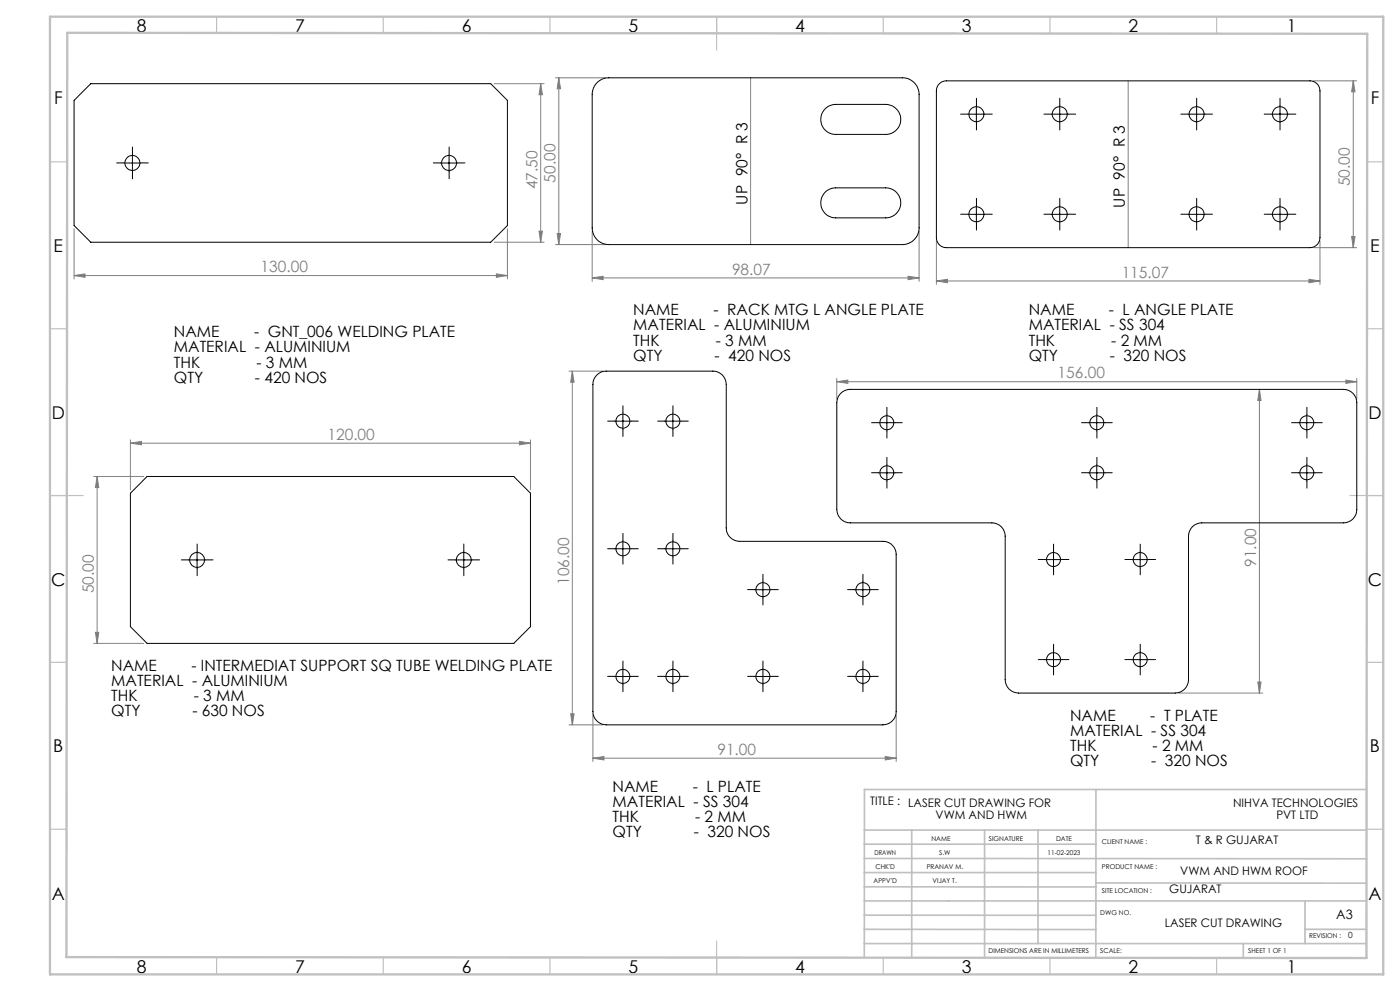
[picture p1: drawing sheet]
<svg xmlns="http://www.w3.org/2000/svg" width="420mm" height="297mm" viewBox="0 0 420 297" stroke-linecap="round" stroke-linejoin="round" font-family="sans-serif">
<g fill="none" stroke="#808080" stroke-width=".3">
<path d="M148.2 25.1h15M162.2 25.1l.5 3.3h-1zM162.2 25.1v47.5M166.7 23.3h14.9M167.6 23.3l.6 3.3h-1.1zM167.6 23.3v50M225.2 23.3v50M338.5 24.2v50M394 24.2h13M406 24.2l.5 3.3h-1zM406 24.2v50M22.2 68.6v15"/>
<path d="M148.2 72.6h15M152.2 68.6v15M161.7 69.3h1l-.5 3.3zM166.7 73.3h14.9M167.1 70h1.1l-.6 3.3zM177.7 69.3v15M275.7 69.3v15M280.9 72.2v13M394 74.2h13M396 72.2v13M405.5 70.9h1l-.5 3.3zM22.2 82.6l3.3-.5v1z"/>
<path d="M22.2 82.6h130M148.9 82.1l3.3 .5-3.3 .5zM177.7 83.3l3.2-.5v1zM177.7 83.3h98M272.4 82.8l3.3 .5-3.3 .5zM280.9 84.2l3.3-.5v1zM280.9 84.2h115.1M392.7 83.7l3.3 .5-3.3 .5zM170.7 111.2h10.2M171.7 111.2l.5 3.3h-1zM171.7 111.2v106M251 114.4l3.4-.5v1z"/>
<path d="M251 113.4v6.3M251 114.4h156M377.8 116.7l.5 3.3h-1zM377.8 116.7v91M403.8 113.9l3.2 .5-3.2 .5zM407 113.4v6.3M39.1 132.8l3.3-.5v1zM39.1 131.8v15M39.1 132.8h120M155.8 132.3l3.3 .5-3.3 .5zM159.1 131.8v15M28.1 142.8h15"/>
<path d="M29.1 142.8l.5 3.3h-1zM29.1 142.8v50M28.1 192.8h15M28.6 189.5h1l-.5 3.3zM170.7 217.2h10.2M171.2 213.9h1l-.5 3.3zM177.9 214.2v14M268.9 214.2v14M353.6 207.7h25.2M377.3 204.4h1l-.5 3.3zM177.9 227.2l3.3-.5v1zM177.9 227.2h91"/>
<path d="M265.6 226.7l3.3 .5-3.3 .5z"/>
</g>
<g fill="none" stroke="#000" stroke-width=".3" stroke-dasharray="15.2 1.3 1.3 1.3">
<path d="M290.4 34.2h-2.2M292.9 31.7v-2.2M292.9 36.7v2.3M295.4 34.2h2.3M315.4 34.2h-2.2M317.9 31.7v-2.2M317.9 36.7v2.3M320.4 34.2h2.3M356.5 34.2h-2.2M359 31.7v-2.2M359 36.7v2.3M361.5 34.2h2.3"/>
<path d="M381.5 34.2h-2.2M384 31.7v-2.2M384 36.7v2.3M386.5 34.2h2.3M37.2 48.8h-2.2M39.7 46.3v-2.2M39.7 51.3v2.3M42.2 48.8h2.3M132.2 48.8h-2.2M134.7 46.3v-2.2M134.7 51.3v2.3M137.2 48.8h2.3"/>
<path d="M290.4 64.2h-2.2M292.9 61.7v-2.2M292.9 66.7v2.3M295.4 64.2h2.3M315.4 64.2h-2.2M317.9 61.7v-2.2M317.9 66.7v2.3M320.4 64.2h2.3M356.5 64.2h-2.2M359 61.7v-2.2M359 66.7v2.3M361.5 64.2h2.3"/>
<path d="M381.5 64.2h-2.2M384 61.7v-2.2M384 66.7v2.3M386.5 64.2h2.3M184.4 126.2h-2.1M186.9 123.7v-2.1M186.9 128.7v2.1M189.4 126.2h2.1M199.4 126.2h-2.1M201.9 123.7v-2.1M201.9 128.7v2.1M204.4 126.2h2.1"/>
<path d="M263.6 126.7h-2.1M266.1 139.2v-2.1M266.1 124.2v-2.1M266.1 129.2v2.1M268.6 126.7h2.1M326.6 126.7h-2.1M329.1 139.2v-2.1M329.1 124.2v-2.1M329.1 129.2v2.1M331.6 126.7h2.1M389.6 126.7h-2.1M392.1 139.2v-2.1"/>
<path d="M392.1 124.2v-2.1M392.1 129.2v2.1M394.6 126.7h2.1M263.6 141.7h-2.1M266.1 144.2v2.1M268.6 141.7h2.1M326.6 141.7h-2.1M329.1 144.2v2.1M331.6 141.7h2.1M389.6 141.7h-2.1M392.1 144.2v2.1M394.6 141.7h2.1"/>
<path d="M56.6 167.8h-2.2M59.1 170.3v2.2M59.1 165.3v-2.3M61.6 167.8h2.3M136.6 167.8h-2.2M139.1 170.3v2.2M139.1 165.3v-2.3M141.6 167.8h2.3M184.4 164.5h-2.1M186.9 162v-2.1M186.9 167v2.1M189.4 164.5h2.1"/>
<path d="M199.4 164.5h-2.1M201.9 162v-2.1M201.9 167v2.1M204.4 164.5h2.1M226.4 176.7h-2.1M228.9 174.2v-2.1M228.9 179.2v2.1M231.4 176.7h2.1M256.4 176.7h-2.1M258.9 174.2v-2.1M258.9 179.2v2.1M261.4 176.7h2.1"/>
<path d="M313.6 167.7h-2.1M316.1 165.2v-2.1M316.1 170.2v2.1M318.6 167.7h2.1M339.6 167.7h-2.1M342.1 165.2v-2.1M342.1 170.2v2.1M344.6 167.7h2.1M313.6 197.7h-2.1M316.1 195.2v-2.1M318.6 197.7h2.1M339.6 197.7h-2.1"/>
<path d="M342.1 195.2v-2.1M344.6 197.7h2.1M184.4 202.7h-2.1M186.9 200.2v-2.1M186.9 205.2v2.1M189.4 202.7h2.1M199.4 202.7h-2.1M201.9 200.2v-2.1M201.9 205.2v2.1M204.4 202.7h2.1M226.4 202.7h-2.1M228.9 200.2v-2.1"/>
<path d="M228.9 205.2v2.1M231.4 202.7h2.1M256.4 202.7h-2.1M258.9 200.2v-2.1M258.9 205.2v2.1M261.4 202.7h2.1M316.1 200.2v2.1M342.1 200.2v2.1"/>
</g>
<g fill="none" stroke="#000" stroke-width=".3">
<path d="M290.4 34.2h5M292.9 31.7v5M315.4 34.2h5M317.9 31.7v5M356.5 34.2h5M359 31.7v5M381.5 34.2h5M384 31.7v5M37.2 48.9h5M39.7 46.4v4.9M132.2 48.9h5M134.7 46.4v4.9"/>
<path d="M290.4 64.2h5M292.9 61.7v5M315.4 64.2h5M317.9 61.7v5M356.5 64.2h5M359 61.7v5M381.5 64.2h5M384 61.7v5M184.4 126.2h5M186.9 123.7v5M199.4 126.2h5M201.9 123.7v5"/>
<path d="M263.6 126.7h5M266.1 124.2v5M266.1 139.2v5M326.6 126.7h4.9M329 124.2v5M329 139.2v5M389.5 126.7h5M392 124.2v5M392 139.2v5M263.6 141.7h5M326.6 141.7h4.9M389.5 141.7h5"/>
<path d="M56.6 167.8h5M59.1 165.3v5M136.6 167.8h5M139.1 165.3v5M184.4 164.5h5M186.9 162v5M199.4 164.5h5M201.9 162v5M226.4 176.7h5M228.9 174.2v5M256.4 176.7h5M258.9 174.2v5"/>
<path d="M313.5 167.7h5.1M316.1 165.2v5M339.5 167.7h5.1M342.1 165.2v5M313.5 197.7h5.1M316.1 195.2v5M339.5 197.7h5.1M342.1 195.2v5M184.4 202.7h5M186.9 200.2v5M199.4 202.7h5M201.9 200.2v5"/>
<path d="M226.4 202.7h5M228.9 200.2v5M256.4 202.7h5M258.9 200.2v5"/>
</g>
<g fill="none" stroke="#c0c0c0" stroke-width=".35">
<path d="M65 5v5M115 5v5M165 5v5M215 5v10M265 5v5M315 5v5M365 5v5M15 48.5h5M410 48.5h5M15 98.5h5M410 98.5h5M15 148.5h10"/>
<path d="M405 148.5h10M15 198.5h5M410 198.5h5M15 248.5h5M410 248.5h5M65 287v5M115 287v5M165 287v5M215 282v10M265 287v5M315 287v5M365 287v5"/>
</g>
<g fill="none" stroke="#c0c0c0" stroke-width=".5">
<path d="M328.8 236.6v50.5M410 236.6h-150.7v50.4M259.3 248.8h150.7M259.3 257.3l150.7 .1M259.3 253h69.5M273.5 248.8v38.2M295.4 248.8v38.2M311.4 248.8v34M259.3 265.8h69.5M259.3 261.5h69.5M259.3 278.5l69.5 .1M259.3 274.3h69.5"/>
<path d="M259.3 270h150.7M328.8 264.6l81.2 .1M391.5 278.5h18.5M391.5 270v12.8M259.3 282.8h150.7M373 282.8v4.2"/>
</g>
<path d="M15 5h400v287h-400zM20.2 9.8l390 .3-.3 277-390-.3z" fill="none" stroke="#c0c0c0" stroke-width=".7"/>
<g fill="#808080">
<path d="M22.2 82.6l3.3-.5v1zM148.9 82.1l3.3 .5-3.3 .5zM177.7 83.3l3.2-.5v1zM272.4 82.8l3.3 .5-3.3 .5zM251 114.4l3.4-.5v1zM403.8 113.9l3.2 .5-3.2 .5zM280.9 84.2l3.3-.5v1zM392.7 83.7l3.3 .5-3.3 .5z"/>
<path d="M177.9 227.2l3.3-.5v1zM265.6 226.7l3.3 .5-3.3 .5z"/>
<path d="M39.1 132.8l3.3-.5v1zM155.8 132.3l3.3 .5-3.3 .5z"/>
<path d="M171.2 213.9h1l-.5 3.3zM171.7 111.2l.5 3.3h-1z"/>
<path d="M162.2 25.1l.5 3.3h-1zM161.7 69.3h1l-.5 3.3zM167.6 23.3l.6 3.3h-1.1zM167.1 70h1.1l-.6 3.3zM377.8 116.7l.5 3.3h-1zM377.3 204.4h1l-.5 3.3zM406 24.2l.5 3.3h-1zM405.5 70.9h1l-.5 3.3z"/>
<path d="M29.1 142.8l.5 3.3h-1zM28.6 189.5h1l-.5 3.3z"/>
</g>
<g fill="none" stroke="#000" stroke-width=".3">
<path d="M27.2 25.1h120l5 5v37.5l-5 5h-120l-5-5v-37.5zM179.1 24.8l1.6-1.1 2-.4h88a5 5 0 0 1 5 5v40a5.1 5.1 0 0 1-5 5h-88a5 5 0 0 1-5-5v-40l.3-1.9zM247.5 32.6l1-.7 1.6-.6h15.6a4.5 4.5 0 0 1 4.5 4.5 4.5 4.5 0 0 1-4.5 4.5h-15a4.5 4.5 0 0 1-4.1-2.8 4.5 4.5 0 0 1 .9-4.9zM281.6 25.3l.8-.7 1.5-.4h109.1a3 3 0 0 1 3 3v44a2.99 2.99 0 0 1-3 3h-109.1a2.99 2.99 0 0 1-3-3v-44l.2-1zM247.5 57.6l1-.7 1.6-.6h15.6a4.5 4.5 0 0 1 4.5 4.5 4.5 4.5 0 0 1-4.5 4.5h-15a4.5 4.5 0 0 1-4.1-2.8 4.5 4.5 0 0 1 .9-4.9zM179 112.4l1.6-1 1.3-.2h32a4 4 0 0 1 4 4v43a4 4 0 0 0 4 4h43a4 4 0 0 1 4 4v47a4 4 0 0 1-4 4h-83a4 4 0 0 1-4-4v-98l.1-1.2zM252.2 117.9a4.1 4.1 0 0 1 2.9-1.2h147.9a4 4 0 0 1 4 4v32a4 4 0 0 1-4 4h-42.5a4 4 0 0 0-3.9 4v43a4 4 0 0 1-4 4h-47.1a4 4 0 0 1-3.9-4v-43a4 4 0 0 0-4-4h-42.5a4 4 0 0 1-4.1-4v-32a4.1 4.1 0 0 1 1.2-2.8zM39.1 147.8l5-5h110l5 5v40l-5 5h-110l-5-5z"/>
<circle cx="292.9" cy="34.2" r="2.25"/>
<circle cx="317.9" cy="34.2" r="2.26"/>
<circle cx="359" cy="34.2" r="2.26"/>
<circle cx="384" cy="34.2" r="2.25"/>
<circle cx="39.7" cy="48.8" r="2.24"/>
<circle cx="134.7" cy="48.8" r="2.24"/>
<circle cx="292.9" cy="64.2" r="2.25"/>
<circle cx="317.9" cy="64.2" r="2.26"/>
<circle cx="359" cy="64.2" r="2.26"/>
<circle cx="384" cy="64.2" r="2.25"/>
<circle cx="186.9" cy="126.2" r="2.09"/>
<circle cx="201.9" cy="126.2" r="2.09"/>
<circle cx="266.1" cy="126.7" r="2.09"/>
<circle cx="329.1" cy="126.7" r="2.09"/>
<circle cx="392.1" cy="126.7" r="2.1"/>
<circle cx="266" cy="141.7" r="2.1"/>
<circle cx="329.1" cy="141.7" r="2.1"/>
<circle cx="392.1" cy="141.7" r="2.11"/>
<circle cx="59.1" cy="167.8" r="2.25"/>
<circle cx="139.1" cy="167.8" r="2.25"/>
<circle cx="186.9" cy="164.5" r="2.1"/>
<circle cx="201.9" cy="164.5" r="2.1"/>
<circle cx="228.9" cy="176.7" r="2.11"/>
<circle cx="258.9" cy="176.7" r="2.11"/>
<circle cx="316" cy="167.7" r="2.1"/>
<circle cx="342.1" cy="167.7" r="2.11"/>
<circle cx="316" cy="197.7" r="2.1"/>
<circle cx="342.1" cy="197.7" r="2.11"/>
<circle cx="186.9" cy="202.7" r="2.1"/>
<circle cx="201.9" cy="202.7" r="2.1"/>
<circle cx="228.9" cy="202.7" r="2.11"/>
<circle cx="258.9" cy="202.7" r="2.11"/>
</g>
<g font-size="5.3">
<text x="41" y="9.5">8</text>
<text x="88.5" y="9.5">7</text>
<text x="138.5" y="9.5">6</text>
<text x="188.5" y="9.5">5</text>
<text x="238.5" y="9.5">4</text>
<text x="288.5" y="9.5">3</text>
<text x="338.5" y="9.5">2</text>
<text x="386" y="9.5">1</text>
<text x="16.2" y="31.3">F</text>
<text x="411.2" y="31.3">F</text>
<text x="16.1" y="75.5">E</text>
<text x="411.1" y="75.5">E</text>
<text x="15.5" y="125.5">D</text>
<text x="410.5" y="125.5">D</text>
<text x="15.4" y="175.5">C</text>
<text x="410.4" y="175.5">C</text>
<text x="16" y="225.5">B</text>
<text x="411" y="225.5">B</text>
<text x="15.5" y="269.8">A</text>
<text x="410.5" y="269.8">A</text>
<text x="41" y="291.5">8</text>
<text x="88.5" y="291.5">7</text>
<text x="138.5" y="291.5">6</text>
<text x="188.5" y="291.5">5</text>
<text x="238.5" y="291.5">4</text>
<text x="288.5" y="291.5">3</text>
<text x="338.5" y="291.5">2</text>
<text x="386" y="291.5">1</text>
</g>
<g font-size="4.7" fill="#808080">
<text x="161.2" y="56.7" transform="rotate(-90 161.2 56.7)">47.50</text>
<text x="166.7" y="54.7" transform="rotate(-90 166.7 54.7)">50.00</text>
<text x="405" y="55.8" transform="rotate(-90 405 55.8)">50.00</text>
<text x="78.2" y="81.6">130.00</text>
<text x="219.6" y="82.3">98.07</text>
<text x="336.5" y="83.2">115.07</text>
<text x="317.3" y="113.4">156.00</text>
<text x="98.2" y="131.8">120.00</text>
<text x="376.8" y="169.9" transform="rotate(-90 376.8 169.9)">91.00</text>
<text x="28.1" y="177.8" transform="rotate(-90 28.1 177.8)">50.00</text>
<text x="170.7" y="175.3" transform="rotate(-90 170.7 175.3)">106.00</text>
<text x="215.2" y="226.2">91.00</text>
</g>
<g font-size="4.7">
<text x="224.2" y="61.3" transform="rotate(-90 224.2 61.3)">UP 90° R 3</text>
<text x="337.4" y="62.2" transform="rotate(-90 337.4 62.2)">UP 90° R 3</text>
<text x="190" y="94.5">NAME</text>
<text x="214" y="94.5">- RACK MTG L ANGLE PLATE</text>
<text x="308.6" y="94.5">NAME</text>
<text x="332.7" y="94.5">- L ANGLE PLATE</text>
<text x="52.2" y="101.1">NAME</text>
<text x="76.2" y="101.1">- GNT_006 WELDING PLATE</text>
<text x="190" y="99">MATERIAL - ALUMINIUM</text>
<text x="308.6" y="99">MATERIAL - SS 304</text>
<text x="52.2" y="105.6">MATERIAL - ALUMINIUM</text>
<text x="190" y="103.5">THK</text>
<text x="214.7" y="103.5">- 3 MM</text>
<text x="308.6" y="103.6">THK</text>
<text x="333.4" y="103.6">- 2 MM</text>
<text x="52.2" y="110.2">THK</text>
<text x="76.9" y="110.2">- 3 MM</text>
<text x="190" y="108.1">QTY</text>
<text x="214.3" y="108.1">- 420 NOS</text>
<text x="308.6" y="108.1">QTY</text>
<text x="332.9" y="108.1">- 320 NOS</text>
<text x="52.2" y="114.7">QTY</text>
<text x="76.5" y="114.7">- 420 NOS</text>
<text x="33.4" y="201">NAME</text>
<text x="57.4" y="201">- INTERMEDIAT SUPPORT SQ TUBE WELDING PLATE</text>
<text x="33.4" y="205.6">MATERIAL - ALUMINIUM</text>
<text x="33.4" y="210.1">THK</text>
<text x="33.4" y="214.6">QTY</text>
<text x="57.7" y="214.6">- 630 NOS</text>
<text x="58.1" y="210.1">- 3 MM</text>
<text x="321" y="215.9">NAME</text>
<text x="345.1" y="215.9">- T PLATE</text>
<text x="321" y="220.5">MATERIAL - SS 304</text>
<text x="321" y="225">THK</text>
<text x="345.8" y="225">- 2 MM</text>
<text x="321" y="229.5">QTY</text>
<text x="345.4" y="229.5">- 320 NOS</text>
<text x="183.8" y="237.3">NAME</text>
<text x="207.8" y="237.3">- L PLATE</text>
<text x="183.8" y="241.8">MATERIAL - SS 304</text>
<text x="183.8" y="246.4">THK</text>
<text x="183.8" y="250.9">QTY</text>
<text x="208.1" y="250.9">- 320 NOS</text>
<text x="208.5" y="246.4">- 2 MM</text>
</g>
<text font-size="3.9" x="400.9" y="275.5">A3</text>
<g font-size="3.5">
<text x="261.1" y="241.4">TITLE : LASER CUT DRAWING FOR</text>
<text x="280.7" y="245.3">VWM AND HWM</text>
<text x="369.9" y="241.8">NIHVA TECHNOLOGIES</text>
<text x="382.9" y="245.3">PVT LTD</text>
<text x="358.8" y="253">T &amp; R GUJARAT</text>
<text x="354.1" y="262.2">VWM AND HWM ROOF</text>
<text x="350.8" y="267.6">GUJARAT</text>
<text x="349.4" y="277.9">LASER CUT DRAWING</text>
</g>
<text font-size="2.5" x="404.4" y="281">0</text>
<g font-size="2">
<text x="279.4" y="251.9">NAME</text>
<text x="296.6" y="251.9">SIGNATURE</text>
<text x="316.8" y="251.9">DATE</text>
<text x="262.3" y="256.1">DRAWN</text>
<text x="281.8" y="256.1">S.W</text>
<text x="314.3" y="256.1">11-02-2023</text>
<text x="330.6" y="253">CLIENT NAME :</text>
<text x="262.6" y="260.3">CHK'D</text>
<text x="278" y="260.3">PRANAV M.</text>
<text x="330.6" y="260.3">PRODUCT NAME :</text>
<text x="262.1" y="264.6">APPV'D</text>
<text x="279.8" y="264.6">VIJAY T.</text>
<text x="330.6" y="267.5">SITE LOCATION :</text>
<text x="330.1" y="274.2">DWG NO.</text>
<text x="392.7" y="281">REVISION :</text>
<text x="296.6" y="285.6">DIMENSIONS ARE IN MILLIMETERS</text>
<text x="330.1" y="285.6">SCALE:</text>
<text x="374.5" y="285.6">SHEET 1 OF 1</text>
</g>
</svg>
